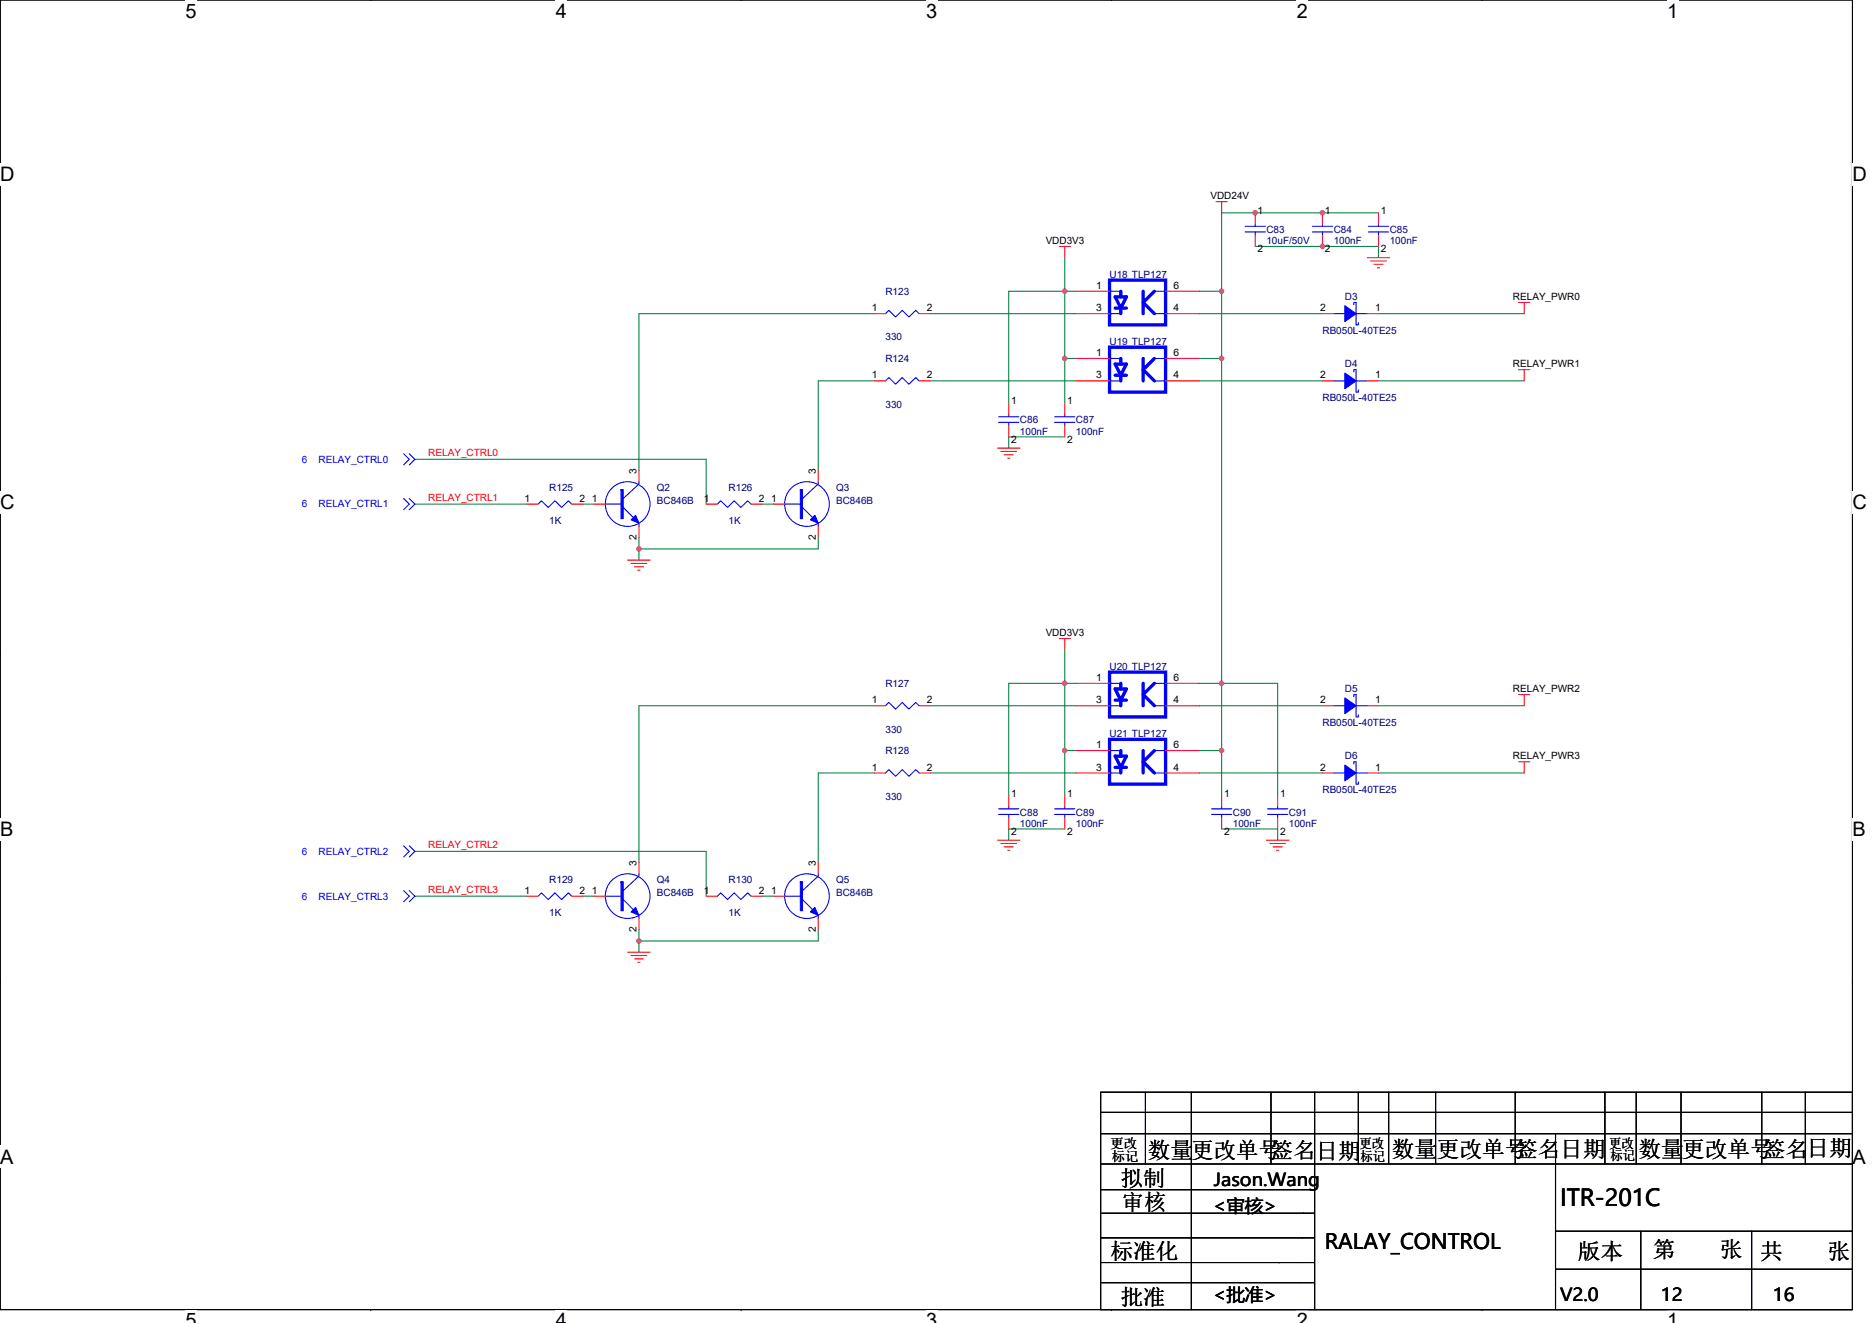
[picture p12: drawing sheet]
<svg xmlns="http://www.w3.org/2000/svg" width="297mm" height="210mm" viewBox="0 0 297 210" stroke-linecap="round" stroke-linejoin="round" font-family="sans-serif">
<path d="M0 0h293.9v207.9h-293.9z" fill="none" stroke="#000" stroke-width=".17"/>
<g fill="#fff">
<path d="M29.4 0h1.8v3.5h-1.8z"/>
<path d="M29.4 207.9h1.8v2h-1.8z"/>
</g>
<path d="M58.8 0h.1M58.8 207.9h.1" fill="none" stroke="#000" stroke-width=".17"/>
<g fill="#fff">
<path d="M88.2 0h1.8v3.5h-1.8z"/>
<path d="M88.2 207.9h1.8v2h-1.8z"/>
</g>
<path d="M117.6 0h.1M117.6 207.9h.1" fill="none" stroke="#000" stroke-width=".17"/>
<g fill="#fff">
<path d="M147 0h1.7v3.5h-1.7z"/>
<path d="M147 207.9h1.7v2h-1.7z"/>
</g>
<path d="M176.4 0h.1M176.4 207.9h.1" fill="none" stroke="#000" stroke-width=".17"/>
<g fill="#fff">
<path d="M205.8 0h1.7v3.5h-1.7z"/>
<path d="M205.8 207.9h1.7v2h-1.7z"/>
</g>
<path d="M235.2 0h.1M235.2 207.9h.1" fill="none" stroke="#000" stroke-width=".17"/>
<g fill="#fff">
<path d="M264.5 0h1.8v3.5h-1.8z"/>
<path d="M264.5 207.9h1.8v2h-1.8z"/>
<path d="M0 26h2.3v3.5h-2.3z"/>
<path d="M293.9 26h2.3v3.5h-2.3z"/>
<path d="M0 77.9h2.3v3.5h-2.3z"/>
<path d="M293.9 77.9h2.3v3.5h-2.3z"/>
</g>
<path d="M0 52h.1M293.9 52h.1" fill="none" stroke="#000" stroke-width=".17"/>
<g fill="#fff">
<path d="M0 129.9h2.1v3.5h-2.1z"/>
<path d="M293.9 129.9h2.1v3.5h-2.1z"/>
</g>
<path d="M0 103.9h.1M293.9 103.9h.1" fill="none" stroke="#000" stroke-width=".17"/>
<g fill="#fff">
<path d="M0 181.9h2.2v3.5h-2.2z"/>
<path d="M293.9 181.9h2.2v3.5h-2.2z"/>
</g>
<g fill="none" stroke="#000" stroke-width=".17">
<path d="M0 155.9h.1M293.9 155.9h.1M174.6 176.6h119.3M174.6 179.9h119.3M174.6 173.4h119.3v34.5h-119.3zM181.8 173.4v11.3M189 173.4v34.5M201.7 173.4v11.3M208.6 173.4v34.5M215.5 173.4v11.3M220.3 173.4v11.3M227.8 173.4v11.3"/>
<path d="M240.4 173.4v11.3M246.8 179.9v28M254.7 173.4v11.3M259.6 173.4v11.3M266.7 173.4v11.3M279.5 173.4v11.3M286.5 173.4v11.3M174.6 184.7h119.3M208.6 192.6h-33.8M208.6 188.8h-34M208.6 196.5h-34M246.8 195.4h47.1"/>
<path d="M260.3 195.4v12.5M277.9 195.4v12.5M174.6 200.4h28.5M208.6 203.6h-34M208.6 200.4h-5.7M246.8 201.4h47.1"/>
</g>
<g fill="none" stroke="#008040" stroke-width=".17">
<path d="M199.2 39.1h19.5v1.8M218.7 33.8h-24.9v12.4M138.7 49.8h-37.3v24.9M147.6 49.8h23.1M168.9 56.9v7.1M168.9 40.9v5.3h1.8M170.7 56.9h-1.8v-10.7h-8.8v17.8M190.3 49.8h19.5M190.3 46.2h3.5M190.3 56.9h3.5M193.8 46.2v10.7M193.8 56.9v51.6"/>
<path d="M218.7 49.8h23.1M65.8 72.9h46.3v7.1M138.7 60.5h-8.9v14.2M147.6 60.5h23.1M168.9 69.3h-8.8v1.8M190.3 60.5h19.5M218.7 60.5h23.1M65.8 80h17.8M92.5 80h1.8M101.4 87.1v1.8M101.4 85.3v1.8M120.9 80h1.8"/>
<path d="M129.8 85.3v1.8h-28.4M138.7 112h-37.3v24.9M147.6 112h23.1M168.9 103.1v5.4h1.8M168.9 119.1v7.1M170.7 119.1h-1.8v-10.6h-8.8v17.7M190.3 112h19.5M190.3 108.5h3.5M190.3 119.1h3.5M193.8 108.5v10.6M193.8 119.1v7.1M193.8 108.5h8.9v17.7"/>
<path d="M218.7 112h23.1M65.8 135.1h46.3v7.1M138.7 122.7h-8.9v14.2M147.6 122.7h23.1M168.9 131.6h-8.8v1.7M190.3 122.7h19.5M193.8 131.6h8.9v1.7M218.7 122.7h23.1M65.8 142.2h17.8M92.5 142.2h1.8M101.4 147.6v1.8M101.4 149.4v1.7"/>
<path d="M120.9 142.2h1.8M129.8 147.6v1.8h-28.4"/>
</g>
<g fill="#f0f" stroke="#f0f" stroke-width=".17">
<circle cx="168.9" cy="56.9" r=".35"/>
<circle cx="168.9" cy="46.2" r=".35"/>
<circle cx="209.8" cy="33.8" r=".35"/>
<circle cx="199.2" cy="33.8" r=".35"/>
<circle cx="209.8" cy="39.1" r=".35"/>
<circle cx="193.8" cy="46.2" r=".35"/>
<circle cx="168.9" cy="119.1" r=".35"/>
<circle cx="168.9" cy="108.4" r=".35"/>
<circle cx="193.8" cy="119.1" r=".35"/>
<circle cx="193.8" cy="108.4" r=".35"/>
<circle cx="193.8" cy="56.9" r=".35"/>
<circle cx="101.4" cy="87.1" r=".35"/>
<circle cx="101.4" cy="149.3" r=".35"/>
</g>
<g fill="none" stroke="#f00" stroke-width=".17">
<path d="M168.1 39.1h1.7M168.9 39.1v1.8M193 32h1.7M193.8 32v1.8M199.2 33.8v1.8M199.2 37.3v1.8M209.8 33.8v1.8M209.8 37.3v1.8M218.7 33.8v1.8M218.7 37.3v1.8M138.7 49.8h1.8M145.8 49.8h1.8"/>
<path d="M170.7 46.2h5.4M170.7 49.8h5.4M170.7 56.9h5.4M185 49.8h5.3M185 46.2h5.3M185 56.9h5.3M209.8 49.8h1.8M217 49.8h1.7M217 40.9h3.5M217.5 41.4h2.5M218 42h1.5M218.6 42.5h.3"/>
<path d="M241 48h1.7M241 58.7h1.7M241.8 48v1.8M241.8 58.7v1.8M101.4 74.7v1.8M129.8 74.7v1.8M138.7 60.5h1.8M145.8 60.5h1.8M158.3 71.1h3.5M158.8 71.6h2.5M159.3 72.2h1.5M159.9 72.7h.3"/>
<path d="M160.1 64v1.8M160.1 67.6v1.7M168.9 64v1.8M168.9 67.6v1.7M170.7 60.5h5.4M185 60.5h5.3M209.8 60.5h1.8M217 60.5h1.7M83.6 80h1.8M90.7 80h1.8M94.3 80h1.8M99.6 88.9h3.6"/>
<path d="M100.1 89.4h2.5M100.7 90h1.4M101.2 90.5h.4M101.4 83.6v1.7M112.1 80h1.7M119.2 80h1.7M122.7 80h1.8M129.8 83.6v1.7M138.7 112h1.8M145.8 112h1.8M168.1 101.3h1.7M168.9 101.3v1.8"/>
<path d="M170.7 108.5h5.4M170.7 112h5.4M170.7 119.1h5.4M185 112h5.3M185 108.5h5.3M185 119.1h5.3M209.8 112h1.8M217 112h1.7M241 110.2h1.7M241.8 110.2v1.8M101.4 136.9v1.8M129.8 136.9v1.8"/>
<path d="M138.7 122.7h1.8M145.8 122.7h1.8M158.3 133.3h3.5M158.8 133.9h2.5M159.3 134.4h1.5M159.9 135h.3M160.1 126.2v1.8M160.1 129.8v1.8M168.9 126.2v1.8M168.9 129.8v1.8M170.7 122.7h5.4M185 122.7h5.3"/>
<path d="M193.8 126.2v1.8M193.8 129.8v1.8M201 133.3h3.5M201.5 133.9h2.5M202 134.4h1.5M202.6 135h.3M202.7 126.2v1.8M202.7 129.8v1.8M209.8 122.7h1.8M217 122.7h1.7M241 120.9h1.7M241.8 120.9v1.8"/>
<path d="M83.6 142.2h1.8M90.7 142.2h1.8M94.3 142.2h1.8M99.6 151.1h3.6M100.1 151.7h2.5M100.7 152.2h1.4M101.2 152.7h.4M101.4 145.8v1.8M112.1 142.2h1.7M119.2 142.2h1.7M122.7 142.2h1.8M129.8 145.8v1.8"/>
</g>
<g fill="none" stroke="#00f" stroke-width=".17">
<path d="M197.6 36.8h3.2M197.6 35.9h3.2M199.2 35.6v.3M199.2 36.8v.5M208.2 36.8h3.3M208.2 35.9h3.3M209.8 35.6v.3M209.8 36.8v.5M217.1 36.8h3.2M217.1 35.9h3.2M218.7 35.6v.3M218.7 36.8v.5"/>
<path d="M140.5 49.8l.5-.5 1.1 1 1.1-1 1 1 1.1-1 .5 .5M176.1 49.8h1.7M176.1 46.2h1.7M176.1 56.9h1.7M183.2 46.2h1.8M183.2 49.8h1.8M183.2 56.9h1.8M211.6 49.8h1.8M214.8 59v-.3h.4v3.5h.3v-.3M214.8 48.4v-.4h.4v3.6h.3v-.4M215.2 49.8h1.8M64 72l.9 .9-.9 .9"/>
<path d="M64 79.1l.9 .9-.9 .9M64.9 72l.9 .9-.9 .9M64.9 79.1l.9 .9-.9 .9M101.4 76.5v.3l-2.7 2.5M129.8 76.5v.3l-2.6 2.5M140.5 60.5l.5-.6 1.1 1.1 1.1-1.1 1 1.1 1.1-1.1 .5 .6M158.5 67h3.2M158.5 66.1h3.2M160.1 65.8v.3M160.1 67v.6M167.3 67h3.3M167.3 66.1h3.3"/>
<path d="M168.9 65.8v.3M168.9 67v.6M176.1 60.5h1.7M183.2 60.5h1.8M211.6 60.5h1.8M215.2 60.5h1.8M85.4 80l.5-.5 1.1 1 1.1-1 1 1 1.1-1 .5 .5M96.1 80h2.4M98.7 80.4l2.7 2.6v.6M113.8 80l.6-.5 1 1 1.1-1 1.1 1 1-1 .6 .5M124.5 80h2.5M127.2 80.4l2.6 2.6v.6"/>
<path d="M140.5 112l.5-.5 1.1 1 1.1-1 1 1 1.1-1 .5 .5M176.1 112h1.7M176.1 108.5h1.7M176.1 119.1h1.7M183.2 108.5h1.8M183.2 112h1.8M183.2 119.1h1.8M211.6 112h1.8M214.8 110.6v-.4h.4v3.6h.3v-.4M215.2 112h1.8M64 134.2l.9 .9-.9 .9M64.9 134.2l.9 .9-.9 .9"/>
<path d="M101.4 138.7v.3l-2.7 2.5M129.8 138.7v.3l-2.6 2.5M140.5 122.7l.5-.5 1.1 1 1.1-1 1 1 1.1-1 .5 .5M158.5 129.3h3.2M158.5 128.4h3.2M160.1 128v.4M160.1 129.3v.5M167.3 129.3h3.3M167.3 128.4h3.3M168.9 128v.4M168.9 129.3v.5M176.1 122.7h1.7"/>
<path d="M183.2 122.7h1.8M192.2 129.3h3.2M192.2 128.4h3.2M193.8 128v.4M193.8 129.3v.5M201.1 129.3h3.2M201.1 128.4h3.2M202.7 128v.4M202.7 129.3v.5M211.6 122.7h1.8M214.8 121.3v-.4h.4v3.6h.3v-.4M215.2 122.7h1.8"/>
<path d="M64 141.4l.9 .8-.9 .9M64.9 141.4l.9 .8-.9 .9M85.4 142.2l.5-.5 1.1 1.1 1.1-1.1 1 1.1 1.1-1.1 .5 .5M96.1 142.2h2.4M98.7 142.6l2.7 2.7v.5M113.8 142.2l.6-.5 1 1.1 1.1-1.1 1.1 1.1 1-1.1 .6 .5M124.5 142.2h2.5M127.2 142.6l2.6 2.7v.5"/>
<circle cx="99.6" cy="80" r="3.5"/>
<circle cx="128" cy="80" r="3.5"/>
<circle cx="99.6" cy="142.2" r="3.5"/>
<circle cx="128" cy="142.2" r="3.5"/>
</g>
<g fill="none" stroke="#00f" stroke-width=".53">
<path d="M176.1 44.4h8.9v7.2h-8.9zM176.1 55.1h8.9v7.1h-8.9zM176.9 48.9h1.8M176.9 59.6h1.8M177 47.1h1.7l-.9 1.8zM177 57.8h1.7l-.9 1.8zM177.8 46.2v.9M177.8 48.9v.9M177.8 56.9v.9M177.8 59.6v.9M181.4 46.2v3.6M181.4 56.9v3.6"/>
<path d="M183.2 46.2l-1.8 1.8 1.8 1.8M183.2 56.9l-1.8 1.8 1.8 1.8M176.1 106.7h8.9v7.1h-8.9zM176.1 117.3h8.9v7.2h-8.9zM176.9 111.1h1.8M177 109.3h1.7l-.9 1.8zM177.8 108.5v.8M177.8 111.1v.9M177.8 119.1v.9M181.4 108.5v3.5M181.4 119.1v3.6M183.2 108.5l-1.8 1.7 1.8 1.8"/>
<path d="M183.2 119.1l-1.8 1.8 1.8 1.8M176.9 121.8h1.8M177 120h1.7l-.9 1.8zM177.8 121.8v.9"/>
</g>
<g fill="#00f" stroke="#00f" stroke-width=".17">
<path d="M128.6 82.5l.7-.7 .5 1.2z"/>
<path d="M100.1 82.5l.8-.7 .5 1.2z"/>
<path d="M128.6 144.7l.7-.7 .5 1.3z"/>
<path d="M100.1 144.7l.8-.7 .5 1.3z"/>
<path d="M213.4 59.2l1.8 1.3-1.8 1.2z" fill-rule="evenodd"/>
<path d="M127 77.7h.3v4.6h-.3z" fill-rule="evenodd"/>
<path d="M98.5 77.7h.4v4.6h-.4z" fill-rule="evenodd"/>
<path d="M127 139.9h.3v4.6h-.3z" fill-rule="evenodd"/>
<path d="M213.4 110.8l1.8 1.2-1.8 1.3z" fill-rule="evenodd"/>
<path d="M213.4 121.4l1.8 1.3-1.8 1.2z" fill-rule="evenodd"/>
<path d="M98.5 139.9h.4v4.6h-.4z" fill-rule="evenodd"/>
<path d="M213.4 48.5l1.8 1.3-1.8 1.2z" fill-rule="evenodd"/>
</g>
<text font-size="3.7" x="247.5" y="191.5">ITR-201C</text>
<g font-size="3.5">
<text x="182.1" y="183.8">数量更改单号签名</text>
<text x="208.8" y="184">日期</text>
<text x="220.9" y="183.6">数量</text>
<text x="228" y="183.6">更改单号</text>
<text x="240.4" y="183.6">签名</text>
<text x="247.5" y="183.6">日期</text>
<text x="260" y="183.6">数量</text>
<text x="266.9" y="183.6">更改单号签名</text>
<text x="286.7" y="183.5">日期</text>
<text x="177.8" y="188.3">拟制</text>
<text x="178" y="192">审核</text>
<text x="176.2" y="199.8">标准化</text>
<text x="250.4" y="199.8">版本</text>
<text x="262.3" y="199.5">第　　张</text>
<text x="279.4" y="199.8">共　　张</text>
<text x="177.8" y="207.1">批准</text>
</g>
<text font-size="3.4" x="210.2" y="198.2">RALAY_CONTROL</text>
<g font-size="3.2">
<text x="29.4" y="2.8">5</text>
<text x="88.2" y="2.8">4</text>
<text x="147" y="2.8">3</text>
<text x="205.8" y="2.8">2</text>
<text x="264.5" y="2.8">1</text>
<text x="0" y="28.8">D</text>
<text x="293.9" y="28.8">D</text>
<text x="0" y="80.8">C</text>
<text x="293.9" y="80.8">C</text>
<text x="0" y="132.7">B</text>
<text x="293.9" y="132.7">B</text>
<text x="0" y="184.7">A</text>
<text x="293.9" y="184.7">A</text>
<text x="29.4" y="210.7">5</text>
<text x="88.2" y="210.7">4</text>
<text x="147" y="210.7">3</text>
<text x="205.8" y="210.7">2</text>
<text x="264.5" y="210.7">1</text>
</g>
<g font-size="2.8">
<text x="192.6" y="188.2">Jason.Wang</text>
<text x="192.4" y="192.3">&lt;审核&gt;</text>
<text x="192.4" y="206.5">&lt;批准&gt;</text>
<text x="247.5" y="206.5">V2.0</text>
<text x="263.5" y="206.5">12</text>
<text x="281.3" y="206.5">16</text>
</g>
<g font-size="2.1">
<text x="176.2" y="182.2">更改</text>
<text x="176.4" y="184.3">标记</text>
<text x="215.7" y="182.2">更改</text>
<text x="215.9" y="184.3">标记</text>
<text x="255.4" y="182.2">更改</text>
<text x="255.5" y="184.1">标记</text>
</g>
<g font-size="1.6">
<text x="192.1" y="31.6">VDD24V</text>
<text x="199.6" y="34">1</text>
<text x="210.2" y="34">1</text>
<text x="219.1" y="34">1</text>
<text x="165.9" y="38.8">VDD3V3</text>
<text x="199.6" y="40">2</text>
<text x="210.2" y="40">2</text>
<text x="219.1" y="40">2</text>
<text x="173.9" y="45.8">1</text>
<text x="186.2" y="45.8">6</text>
<text x="240.1" y="47.6">RELAY_PWR0</text>
<text x="138.4" y="49.4">1</text>
<text x="147.1" y="49.4">2</text>
<text x="173.9" y="49.4">3</text>
<text x="186.2" y="49.4">4</text>
<text x="209.5" y="49.4">2</text>
<text x="218.2" y="49.4">1</text>
<text x="173.9" y="56.5">1</text>
<text x="186.2" y="56.5">6</text>
<text x="240.1" y="58.3">RELAY_PWR1</text>
<text x="138.4" y="60.1">1</text>
<text x="147.1" y="60.1">2</text>
<text x="160.4" y="64.2">1</text>
<text x="169.3" y="64.2">1</text>
<text x="173.9" y="60.1">3</text>
<text x="186.2" y="60.1">4</text>
<text x="209.5" y="60.1">2</text>
<text x="218.2" y="60.1">1</text>
<text x="160.4" y="70.3">2</text>
<text x="169.3" y="70.3">2</text>
<text x="101" y="75.2" transform="rotate(-90 101 75.2)">3</text>
<text x="129.5" y="75.2" transform="rotate(-90 129.5 75.2)">3</text>
<text x="83.2" y="79.6">1</text>
<text x="92" y="79.6">2</text>
<text x="93.9" y="79.6">1</text>
<text x="111.7" y="79.6">1</text>
<text x="120.4" y="79.6">2</text>
<text x="122.4" y="79.6">1</text>
<text x="101" y="85.7" transform="rotate(-90 101 85.7)">2</text>
<text x="129.5" y="85.7" transform="rotate(-90 129.5 85.7)">2</text>
<text x="165.9" y="101">VDD3V3</text>
<text x="138.4" y="111.6">1</text>
<text x="147.1" y="111.6">2</text>
<text x="173.9" y="108.1">1</text>
<text x="173.9" y="111.6">3</text>
<text x="186.2" y="111.6">4</text>
<text x="186.2" y="108.1">6</text>
<text x="209.5" y="111.6">2</text>
<text x="218.2" y="111.6">1</text>
<text x="240.1" y="109.9">RELAY_PWR2</text>
<text x="173.9" y="118.7">1</text>
<text x="186.2" y="118.7">6</text>
<text x="138.4" y="122.3">1</text>
<text x="147.1" y="122.3">2</text>
<text x="173.9" y="122.3">3</text>
<text x="186.2" y="122.3">4</text>
<text x="209.5" y="122.3">2</text>
<text x="218.2" y="122.3">1</text>
<text x="240.1" y="120.5">RELAY_PWR3</text>
<text x="160.4" y="126.4">1</text>
<text x="169.3" y="126.4">1</text>
<text x="194.2" y="126.4">1</text>
<text x="203.1" y="126.4">1</text>
<text x="101" y="137.4" transform="rotate(-90 101 137.4)">3</text>
<text x="129.5" y="137.4" transform="rotate(-90 129.5 137.4)">3</text>
<text x="160.4" y="132.5">2</text>
<text x="169.3" y="132.5">2</text>
<text x="194.2" y="132.5">2</text>
<text x="203.1" y="132.5">2</text>
<text x="83.2" y="141.9">1</text>
<text x="92" y="141.9">2</text>
<text x="93.9" y="141.9">1</text>
<text x="111.7" y="141.9">1</text>
<text x="120.4" y="141.9">2</text>
<text x="122.4" y="141.9">1</text>
<text x="101" y="148" transform="rotate(-90 101 148)">2</text>
<text x="129.5" y="148" transform="rotate(-90 129.5 148)">2</text>
</g>
<g font-size="1.6" fill="#000080">
<text x="201" y="37">C83</text>
<text x="201" y="38.8">10uF/50V</text>
<text x="211.6" y="37">C84</text>
<text x="211.6" y="38.8">100nF</text>
<text x="220.5" y="37">C85</text>
<text x="220.5" y="38.8">100nF</text>
<text x="140.5" y="46.8">R123</text>
<text x="176.1" y="44.1">U18 TLP127</text>
<text x="213.4" y="47.6">D3</text>
<text x="209.8" y="53">RB050L-40TE25</text>
<text x="140.5" y="57.4">R124</text>
<text x="140.5" y="54">330</text>
<text x="176.1" y="54.8">U19 TLP127</text>
<text x="213.4" y="58.3">D4</text>
<text x="140.5" y="64.7">330</text>
<text x="209.8" y="63.6">RB050L-40TE25</text>
<text x="161.8" y="67.2">C86</text>
<text x="161.8" y="69">100nF</text>
<text x="170.7" y="67.2">C87</text>
<text x="170.7" y="69">100nF</text>
<text x="87.2" y="77.9">R125</text>
<text x="104.2" y="77.9">Q2</text>
<text x="115.6" y="77.9">R126</text>
<text x="132.7" y="77.9">Q3</text>
<text x="87.2" y="83.2">1K</text>
<text x="104.2" y="80">BC846B</text>
<text x="115.6" y="83.2">1K</text>
<text x="132.7" y="80">BC846B</text>
<text x="176.1" y="106.3">U20 TLP127</text>
<text x="140.5" y="109">R127</text>
<text x="213.4" y="109.9">D5</text>
<text x="140.5" y="116.3">330</text>
<text x="140.5" y="119.7">R128</text>
<text x="176.1" y="117">U21 TLP127</text>
<text x="209.8" y="115.2">RB050L-40TE25</text>
<text x="209.8" y="125.9">RB050L-40TE25</text>
<text x="213.4" y="120.5">D6</text>
<text x="140.5" y="126.9">330</text>
<text x="161.8" y="129.4">C88</text>
<text x="161.8" y="131.2">100nF</text>
<text x="170.7" y="129.4">C89</text>
<text x="170.7" y="131.2">100nF</text>
<text x="195.6" y="129.4">C90</text>
<text x="195.6" y="131.2">100nF</text>
<text x="204.5" y="129.4">C91</text>
<text x="204.5" y="131.2">100nF</text>
<text x="87.2" y="140.1">R129</text>
<text x="104.2" y="140.1">Q4</text>
<text x="104.2" y="142.2">BC846B</text>
<text x="115.6" y="140.1">R130</text>
<text x="132.7" y="140.1">Q5</text>
<text x="132.7" y="142.2">BC846B</text>
<text x="87.2" y="145.4">1K</text>
<text x="115.6" y="145.4">1K</text>
</g>
<g font-size="1.6" fill="#00f">
<text x="47.9" y="73.4">6</text>
<text x="50.5" y="73.4">RELAY_CTRL0</text>
<text x="47.9" y="80.5">6</text>
<text x="50.5" y="80.5">RELAY_CTRL1</text>
<text x="47.9" y="135.7">6</text>
<text x="50.5" y="135.7">RELAY_CTRL2</text>
<text x="47.9" y="142.8">6</text>
<text x="50.5" y="142.8">RELAY_CTRL3</text>
</g>
<g font-size="1.6" fill="#f00">
<text x="68" y="72.4">RELAY_CTRL0</text>
<text x="68" y="79.5">RELAY_CTRL1</text>
<text x="68" y="134.7">RELAY_CTRL2</text>
<text x="68" y="141.8">RELAY_CTRL3</text>
</g>
</svg>
